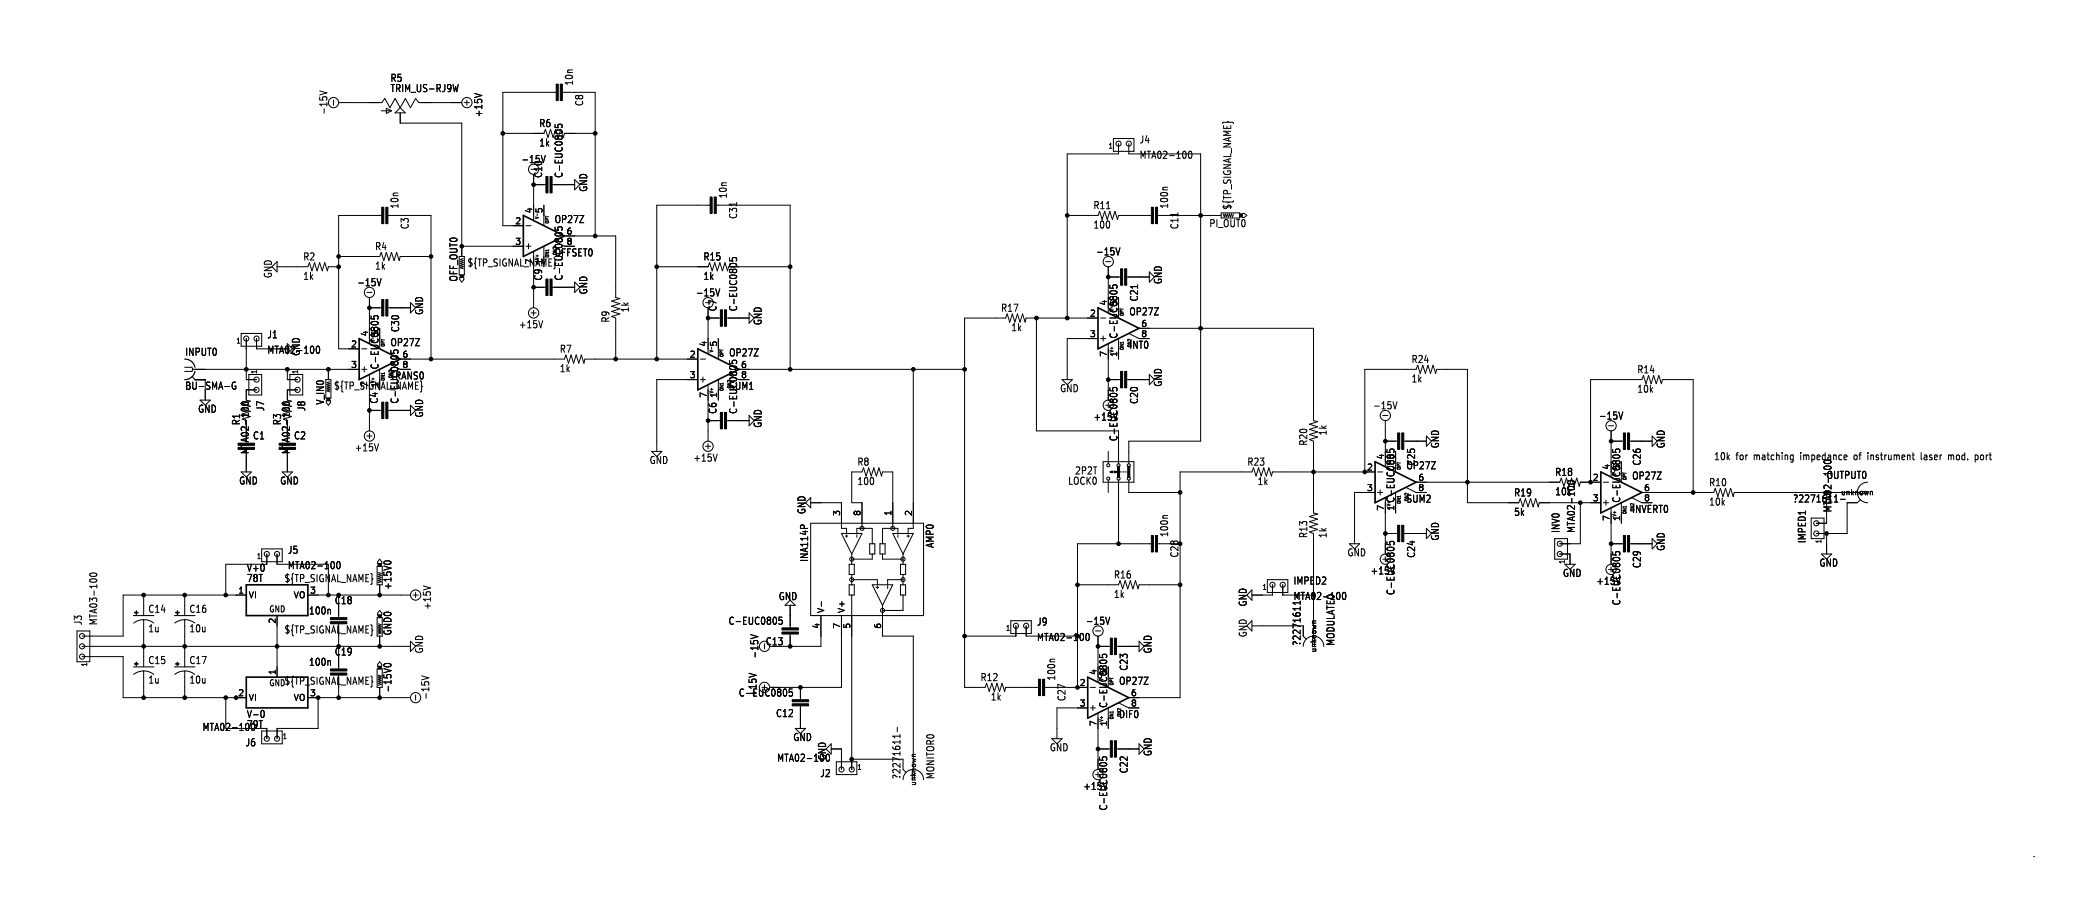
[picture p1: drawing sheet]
<svg xmlns="http://www.w3.org/2000/svg" width="513mm" height="222mm" viewBox="0 0 513 222" stroke-linecap="round" stroke-linejoin="round" font-family="sans-serif">
<g fill="none" stroke="#000" stroke-width=".25">
<path d="M79.1 22.5l1.8 .5-1.8 .5M82.5 24.8v1.2M83.8 25.4h10.7l.7-1 1.3 2.3 1.3-2.3 1.3 2.3M94.4 27.4h2.5M95.6 26.8l1.3 .6-1.3 .7zM97.8 27.9l1.3-1.2 1.2 1.2zM99.1 27.9v2.6h15.2v30.5h15.2M113.4 20.9l-.3 1.8M114.3 25.4h-10.7l-.7-1-1.3 2.3-1.3-2.3-1.2 2.3M114.9 25.4h1.3M115.6 24.8v1.2M117.5 23.1l1.8 .5"/>
<path d="M124.5 33h10.1l.4-1 .6 2 .7-2 .6 2 .6-2 .7 2 .6-2 .6 2M134 38.5l.5 1.8 .5-1.8M137.4 30.8v.7l.8 .1-.1-.2v-.5l.9-.1 .2 .2-.2 .6M137.7 22.9h-13.2v33h5M139.2 22.9h8.1v35.5M139.7 33h7.6M275.6 34.3h5.1v3.2h-5.1zM276.9 35.6v2.5h-12.7v40.6M279.4 35.6v2.5h17.8v71.1h-17.8v5.1M294.4 37.5l.1-.1a1.01 1.01 0 0 1 0 1.8 1.32 1.32 0 0 1-.1-1.7zM94.5 53.3h-10.7v33.1h5.1M96 53.3h10.7v35.6"/>
<path d="M130.2 55.9h1.2M131.4 41.9h1.3M132.1 45.7h3M132.1 43.2v11.3M134.6 50.8v5M136.7 45.7h5.5M137.4 56.2v.7l.8 .1-.1-.2v-.5M139.1 56.3l.1 .5-.2 .2M139.7 58.4h12.7v15.3l1 .2-2 .6 2 .7-2 .6 2 .7-2 .6 2 .6-2 .7 1 .3v10.2M142.2 44.4l1.3 1.3-1.3 1.3zM175.8 50.8h-13.2v38.1M177.3 50.8h18.3v40.6"/>
<path d="M264.2 53.3h7.6l.4-1 .6 2.1 .6-2.1 .7 2.1 .6-2.1 .6 2.1 .7-2.1 .6 2.1 .3-1.1h8.1M286.5 53.3h15.8M302.3 52.7h4.5v1.3h-4.5zM302.8 53l.2 .7 .3-.7 .2 .7 .3-.7 .2 .7 .3-.7 .2 .7 .3-.7 .3 .7 .2-.7M307.5 53.8v-1h.5l.6 .5-.6 .5M68.6 64.8v2.5l-1.3-1.3zM68.6 66h7.6l.4-1 .6 2.1 .7-2.1 .6 2.1 .6-2.1 .7 2.1 .6-2.1 .6 2.1 .3-1.1h2.5M83.8 63.5h10.2l.4-1 .6 2 .6-2 .7 2 .6-2 .6 2 .7-2 .6 2 .3-1h7.6M90.8 72.4h1.3M91.4 73.7v7.6M91.4 76.2h3.1M91.8 78.2v.7l.9 .1-.2-.2 .1-.5 .8-.1 .2 .2-.2 .6"/>
<path d="M93.3 69l.5 1.7 .5-1.7M96 76.2h5.6M101.6 74.9l1.3 1.3-1.3 1.3zM113.7 63.5h1.2v4.6h-1.2zM113.8 68.7h1v.5l-.5 .6M114.7 64l-.8 .3 .8 .2-.8 .3 .8 .2-.8 .3 .8 .2-.8 .3 .8 .2-.8 .3 .8 .2M130.2 61h1.2M130.8 60.3v1.3M131.4 77.5h1.3M132.1 62.3v1.2M132.1 66v10.2M132.1 76.8v1.3"/>
<path d="M132.1 71.1h3M134.3 79.4l-.5 1.8M134.6 61v2.5M136.7 71.1h5.5M139.7 61h2.5M142.2 69.8l1.3 1.3-1.3 1.3zM162.6 66h12.7l.3-1 .7 2.1 .6-2.1 .6 2.1 .7-2.1 .6 2.1 .7-2.1 .6 2.1M174.6 74.9h1.3M175.3 78.7h3M175.3 76.2v11.3M177.2 71.5l.5 1.8 .5-1.8M179.8 78.7h5.6"/>
<path d="M180.6 63.8v.8h.8l-.2-.2 .1-.5 .9-.1 .1 .3-.1 .5M182.9 66h12.7M185.4 77.5l1.3 1.2-1.3 1.3zM256.5 78.7v28h20.4v7.6M271.8 78.7h-17.8l-.3 1.1-.6-2.1-.6 2.1-.7-2.1-.6 2.1-.6-2.1-.7 2.1-.6-2.1-.4 1h-10.1v91.5h5l.4-1 .7 2 .6-2 .6 2 .7-2 .6 2 .6-2 .7 2 .2-1h8.1M272.4 78.7h1.3M273.7 64.8h1.3M274.3 68.6h3.1M274.3 66v7.7M274.7 70.6v.7l.9 .1-.2-.2 .1-.5 .8-.1 .2 .2-.2 .6M276.2 61.4l.5 1.7 .5-1.7M278.9 68.6h5.6"/>
<path d="M284.5 67.3l1.2 1.3-1.2 1.2zM45.7 90.9h1.8l.3 .5M47.5 93.2l.8 .8M47.8 91.4h41.1M47.8 91.4l-.3 .5h-1.8M49.5 99.1h2.6l-1.3 1.2zM50.8 96.5v2.6M58.3 94.7a.87 .87 0 0 0-.9 .7 .87 .87 0 0 0 .5 1l.5-.2v-.6h-.3M59.7 82.5h5.1v3.2h-5.1zM59.8 99.7a1.14 1.14 0 0 1 1.7 .3 1.09 1.09 0 0 1-1.8-.2zM61 83.8v10.2h2.5M61.6 92.7h3.2v5.1h-3.2z"/>
<path d="M63.5 96.5h-2.5v2.6l1 .2-2.1 .6 2.1 .7-2.1 .6M63.5 83.8v2.6h5.1M69.9 99.7a1.14 1.14 0 0 1 1.7 .3 1.09 1.09 0 0 1-1.7-.2zM71.1 91.4v2.6h2.6M71.8 92.7h3.1v5.1h-3.1zM72.4 86.4l-1.3-1.3v2.5M73.7 96.5h-2.6v2.6l1 .2-2 .6 2 .7-2 .6M78.5 85.8l.1-.1a1.01 1.01 0 0 1 0 1.8 1.32 1.32 0 0 1-.1-1.7zM80.6 94h1.3v4.6h-1.3zM80.8 99.2h1v.5l-.5 .6M81.3 91.4v2.6M81.7 94.5l-.8 .2 .8 .3-.8 .2 .8 .3-.8 .3 .8 .2-.8 .3 .8 .2-.8 .3 .8 .2"/>
<path d="M89.5 91.4h1.3M89.5 86.4h1.3M90.2 90.8v1.3M91.4 92.8v1.2M91.4 96.5v10.2M94 91.5v2.5M96.7 86.7v.7l.9 .1-.2-.2 .1-.5M98.4 86.8l.1 .5-.1 .2M99.1 91.4h2.5M99.1 88.9h40.6l.4-1 .6 2 .7-2 .6 2 .6-2 .7 2 .6-2 .6 2 .3-1h27.9M172.7 94h-10.1v17.8M173.4 94h1.2"/>
<path d="M173.4 88.9h1.2M174 93.3v1.3M175.3 95.3v13.9M177.8 83.8v5M177.8 94.1v5M180.6 89.2v.8h.8l-.2-.2 .1-.5M182.3 89.3v.5l-.1 .2M182.9 94h2.5M182.9 91.4h55.9M226.1 91.4v39.4h-1.3v1.3M262.9 94h2.5l-1.2 1.2zM271.8 83.8h-7.6v10.2"/>
<path d="M272.4 83.8h1.3M273 83.2v1.3M274.3 85.2v13.9M274.3 94h3.1M274.7 96v.7l.9 .1-.2-.2 .1-.5 .8-.1 .2 .2-.2 .6M276.9 83.9v5M278.9 94h5.6M279.5 82.6l2.4 1.2h2.6M281.9 81.3h43.2v22.8l1 .3-2 .6 2 .7-2 .6 2 .6-2 .7 2 .6-2 .6 1 .4v17.8l1 .3-2 .6 2 .6-2 .7 2 .6-2 .6 2 .7-2 .6 1 .4v22.8M284.5 92.7l1.2 1.3-1.2 1.2zM344.8 99.5l.5 1.7 .5-1.7M59.7 116.8h2.5l-1.2 1.3z"/>
<path d="M61 111.8v5M69.8 116.8h2.6l-1.3 1.3zM71.1 111.8v5M90.8 107.9h1.3M91.4 107.3v1.3M91.4 101.6h3.1M93.7 109.9l-.5 1.7M96 101.6h5.6M101.6 100.3l1.3 1.3-1.3 1.3zM161.3 111.8h2.5l-1.2 1.2zM174.6 110.5h1.3M175.3 104.1h3"/>
<path d="M175.3 109.9v1.2M177.5 112.4l-.5 1.8M179.8 104.1h5.6M185.4 102.9l1.3 1.2-1.3 1.3zM273 114.3h7.7v5.1h-7.7zM273.7 100.3h1.3M274.3 111.8v2.5M274.3 114.4v.4M274.3 118.9v.4M274.3 119.4v2.5M274.8 116.8h1.7M276.9 114.4v.4"/>
<path d="M276.9 118.9v.4M276.9 119.4v15.2M277.2 116.8h.2M277.6 116.8h.1M278 116.8h.3M278.5 116.8h.1M278.9 116.8h.1M279.4 114.4v.4M279.4 118.9v.4M279.4 119.4v2.5h12.7M337.8 116.8v-25.4h12.7l.4-1 .6 2.1 .7-2.1 .6 2.1 .6-2.1 .7 2.1 .6-2.1 .6 2.1 .3-1.1h7.6v33.1h12.7l.4-1.1 .6 2.1 .7-2.1 .6 2.1 .6-2.1 .7 2.1 .6-2.1 .6 2.1 .3-1h15.2M340.4 116.8h-25.4l-.3 1.1-.6-2.1-.7 2.1-.6-2.1-.6 2.1-.7-2.1-.6 2.1-.6-2.1-.4 1h-17.8v55.9h-12.7"/>
<path d="M341 116.8h1.3M342.3 102.9h1.2M342.9 109.2h3M342.9 104.1v10.2M343.3 111.2v.8h.8l-.1-.2 .1-.5 .8-.1 .2 .3-.2 .5M345.4 111.8v2.5M347.5 109.2h5.6M350.5 119.4h35.6l.4-1 .6 2 .6-2 .7 2 .6-2 .6 2 .7-2 .6 2 .3-1h5M353.1 107.9l1.2 1.3-1.2 1.3zM388 119.2a1.14 1.14 0 0 1 1.7 .3 1.09 1.09 0 0 1-1.7-.1zM393.7 119.4v-25.4h12.7l.4-1 .6 2 .7-2 .6 2 .6-2 .7 2 .6-2 .6 2 .3-1h7.6v27.9M396.9 119.4h1.2"/>
<path d="M398.1 105.4h1.3M398.8 109.2h3M398.8 106.7v7.6M399.2 111.2v.8h.8l-.2-.2 .1-.5 .9-.1 .1 .3-.1 .5M400.7 102l.5 1.8 .5-1.8M403.4 109.2h5.5M408.9 107.9l1.3 1.3-1.3 1.3zM443.3 113.7h.6M443.3 112.7h.6M443.9 112.6v1.5l-.3 .3-.4-.1M456.7 112.6l.4 .1 .1 .4-.8 .1M457.1 113.7l-.4 .1"/>
<path d="M462.3 119.4a2.54 2.54 0 0 0-2.6 2.5 2.54 2.54 0 0 0 2.6 2.6M473.3 112.6h.6M473.5 112v1.6l.4 .2M488.9 112.6v1.8M488.9 113.7l.2 .1M489.1 112.6l-.2 .1M64.8 135.9h5v3.2h-5zM66 137.2v2.5h-10.1v7.6M68.6 137.2v2.5h12.7v7.6M83.6 139.1l.1-.1a1.01 1.01 0 0 1 0 1.8 1.32 1.32 0 0 1-.1-1.7zM94 138.4l.5 .7v.5h-1v-.5zM95 139.2a1.23 1.23 0 0 1 1.8 0"/>
<path d="M198.3 130h.6M200.7 124.5h7.6v6.3h1.2v1.3M200.7 129.5h27.9v22.9h-27.9zM200.7 123.2v2.5l-1.3-1.2zM208.3 132.1h5.1l-2.6 5.1zM209.2 132.7h.7M209.5 132.4v.6M210.2 139.7h1.3v2.5h-1.3zM210.8 137.2v2.5M212.1 132.1v-1.3h3.8v3.8M212.1 132.4v.6M213.4 130.8v-6.3h-2.6v-7.7h2.6l.3-1 .7 2.1 .6-2.1 .6 2.1 .7-2.1 .6 2.1 .7-2.1 .6 2.1 .2-1.1h2.6v14"/>
<path d="M215.3 134.6h1.2v2.6h-1.2zM215.9 137.2v1.2h-5.1M217.8 134.6h1.3v2.6h-1.3zM218.4 137.2v1.2h5.1M221 132.1h5.1l-2.6 5.1zM222.2 132.1v-1.3h-3.8v3.8M222.2 132.4v.6M222.9 139.7h1.3v2.5h-1.3zM223.5 137.2v2.5M224.5 132.7h.6M224.8 132.4v.6M285 134.6h-18.3v35.6"/>
<path d="M286.5 134.6h3.1M334 134.6h2.5l-1.2 1.3zM340.4 121.9h-5.1v12.7M341 121.9h1.3M341.6 121.3v1.3M342.3 138.4h1.2M342.9 132.1h3M342.9 124.5v12.7M343.3 134.1v.7l.8 .1-.1-.2 .1-.5 .8-.1 .2 .2-.2 .6M345.4 124.5v2.5M347.5 132.1h5.6M348.1 120.7l2.4 1.2h2.6"/>
<path d="M353.1 130.8l1.2 1.3-1.2 1.2zM384.8 133.3h3.2v5.1h-3.2zM386.1 137.2h2.5v2.5M387.3 139.7h2.6l-1.3 1.3zM391.2 124.5v10.1h-5.1M396.9 124.5h1.2M397.5 123.8v1.3M398.8 134.6h3M398.8 125.8v13.9M399.2 136.6v.8h.8l-.2-.2 .1-.5 .9-.1 .1 .3-.1 .5M401.3 124.5v5M403.4 134.6h5.5"/>
<path d="M403.9 123.2l2.5 1.3h2.5M406.4 121.9h17.8l.4-1 .6 2 .6-2 .7 2 .6-2 .6 2 .7-2 .6 2 .3-1h27.9M408.9 133.3l1.3 1.3-1.3 1.3zM448.3 128.3h3.2v5h-3.2zM450.8 137.2h2.6l-1.3 1.2zM452.1 121.9v7.6h-2.5M452.1 132.1v5.1M454 124.3h.9M455.6 123.6h1.1M460.5 123.7l-.8 .8h-2.5v7.6h-7.6M463.1 121.7l.4 .1v.7M19 156.2h3.2v7.6h-3.2z"/>
<path d="M22.3 142.1a1.14 1.14 0 0 1 1.7 .3 1.09 1.09 0 0 1-1.8-.2zM33 152.4h5.1M35.6 153.4a4.1 4.1 0 0 1 2.4 .9M35.6 153.4a4.1 4.1 0 0 0-2.5 .9M35.6 147.3v5.1M35.6 153.4v11.7M43.2 152.4h5.1M45.7 153.4a4.1 4.1 0 0 1 2.5 .9M45.7 153.4a4.1 4.1 0 0 0-2.4 .9M45.7 147.3v5.1M45.7 153.4v11.7M61 147.3h-30.5v10.2h-10.2"/>
<path d="M68.6 152.4v15.2M76.2 147.3h25.4M83.8 149.9v3M83.8 157.5v2.5M93.3 140.2h1.3v4.6h-1.3zM93.3 152.9h1.3v4.6h-1.3zM93.6 154.4l.8 .3-.8 .2 .8 .3-.8 .2 .8 .3-.8 .3 .8 .2-.8 .3 .8 .2-.8 .3M93.6 141.7l.8 .3-.8 .2 .8 .3-.8 .2 .8 .3-.8 .3 .8 .2-.8 .3 .8 .2-.8 .3M94 144.8v2.5M94 157.5v2.5M94.5 151.8l-.5-.7-.5 .7v.5h1M101.6 158.7l1.3 1.3-1.3 1.3z"/>
<path d="M102.2 147.3h1.3M102.9 146.7v1.3M104.8 145.1l1.8 .5M185.8 157.1l1.8 .5-1.8 .5M193.6 152.8h-.8v.8l.2-.1 .5 .1 .1 .8-.3 .2-.5-.2M195.6 149.9v5.5M195.6 157v3M195.6 148.6l1.2 1.3h-2.5zM203.2 152.4v7.6h-10.2M203.3 149v1.1M208.3 152.4v17.8h-15.3M210.2 144.8h1.3v2.5h-1.3z"/>
<path d="M210.8 143.5h6.4v1.3M210.8 142.2v2.6M210.8 147.3v43.2M215.9 144.8h5.1l-2.6 5.1zM216.9 145.4h.6M217.2 145.1v.6M218.4 149.9v7.6h7.7v30.5M219.7 145.1v.6M222.9 144.8h1.3v2.5h-1.3zM223.5 143.5h-3.8v1.3M223.5 142.2v2.6M223.5 147.3v3.8h-5.1"/>
<path d="M250.2 153.7h5.1v3.1h-5.1zM251.5 154.9v2.6h-12.7M254 154.9v2.6h12.7M266.7 144.8h10.2l.3-1 .7 2 .6-2 .6 2 .7-2 .6 2 .7-2 .6 2 .2-1h10.2M269 156.9l.1-.1a1.01 1.01 0 0 1 0 1.8 1.32 1.32 0 0 1-.1-1.7zM271.1 156.2h1.3M271.8 157.5v7.6M273.7 152.8l.5 1.8 .5-1.8M281.9 158.7l1.3 1.3-1.3 1.3zM309.9 146v2.6l-1.3-1.3zM309.9 153.7v2.5l-1.3-1.3zM309.9 154.9h12.7"/>
<path d="M313.7 143.5h5.1v3.2h-5.1zM315 144.8v2.5h-5.1M317.5 144.8v2.5h7.6M321.8 148.8v.9M322.6 157.5l.7 .7M325.7 153.7h-.7l-.1 .4M332.5 146.7h.1a1.01 1.01 0 0 1 0 1.7 1.32 1.32 0 0 1-.1-1.7zM398.1 141h1.3M20.3 162.6h10.2v10.1h30.5M20.3 160h81.3M33 165.1h5.1M35.6 166.1a4.1 4.1 0 0 1 2.4 .9"/>
<path d="M35.6 166.1a4.1 4.1 0 0 0-2.5 .9M35.6 166.1v6.6M43.2 165.1h5.1M45.7 166.1a4.1 4.1 0 0 1 2.5 .9M45.7 166.1a4.1 4.1 0 0 0-2.4 .9M45.7 166.1v6.6M55.9 172.7v7.6h10.1v2.6M65.1 175.9a1.23 1.23 0 0 1 0 1.7M76.2 172.7h25.4M78.7 172.7v7.6h-10.1v2.6M83.8 162.6v3M83.8 170.2v2.5"/>
<path d="M93.3 165.6h1.3v4.6h-1.3zM93.6 167.1l.8 .3-.8 .2 .8 .3-.8 .2 .8 .3-.8 .3 .8 .2-.8 .3 .8 .2-.8 .3M94 163.8l.5 .7v.5h-1v-.5zM94 170.2v2.5M95.1 164.5a1.14 1.14 0 0 1 1.7 .3 1.09 1.09 0 0 1-1.8-.2zM102.9 172.1v1.3M104.4 167.3l1.7 .5-1.7 .5M185.4 166.7l1.8 .5M189.2 169.5v1.3M196.1 170.6h-.7l-.1 .8 .2-.2 .5 .1 .1 .9-.2 .1-.6-.1M198.1 170.2v3M198.1 174.8v5.5"/>
<path d="M258.6 170.2h10.6M269.2 175.3h-7.6v7.6M269.9 170.2h1.2M269.9 175.3h1.2M270.5 174.6v1.3M271.8 160h3M271.8 176.6v13.9M272.2 162v.8h.8l-.2-.2 .1-.5 .9-.1 .1 .3-.1 .5M274.3 175.3v5M276.4 160h5.5M276.9 174l2.5 1.3h2.5M322.6 160a2.54 2.54 0 0 1 2.5-2.5 2.54 2.54 0 0 1 2.6 2.5"/>
<path d="M64.8 181h5v3.1h-5zM196.8 180.3h2.6l-1.3 1.3zM205.7 184.1v2.6l-1.2-1.3zM205.7 185.4h2.6v5.1M207 188.6h5.1v3.2h-5.1zM210.8 188h12.7M222.1 180v1.2M222.8 181.8v.9M223.5 193a2.54 2.54 0 0 1 2.6-2.5 2.54 2.54 0 0 1 2.5 2.5M223.5 190.5l.8 .8M226.6 186.8h-.6l-.2 .3M260.3 182.9h2.6l-1.3 1.2z"/>
<path d="M271.1 191.8h1.3M271.8 185.4h3M272.2 187.4v.8h.8l-.2-.2 .1-.5 .9-.1 .1 .3-.1 .5M276.4 185.4h5.5M281.9 184.1l1.3 1.3-1.3 1.3zM503.4 212.1h.1"/>
<circle cx="82.5" cy="25.4" r="1.27"/>
<circle cx="115.6" cy="25.4" r="1.27"/>
<circle cx="276.9" cy="35.6" r=".63"/>
<circle cx="279.4" cy="35.6" r=".63"/>
<circle cx="132.1" cy="41.9" r="1.27"/>
<circle cx="91.4" cy="72.4" r="1.27"/>
<circle cx="132.1" cy="77.5" r="1.27"/>
<circle cx="175.3" cy="74.9" r="1.27"/>
<circle cx="274.3" cy="64.8" r="1.27"/>
<circle cx="61" cy="83.8" r=".63"/>
<circle cx="63.5" cy="94" r=".63"/>
<circle cx="63.5" cy="83.8" r=".63"/>
<circle cx="63.5" cy="96.5" r=".63"/>
<circle cx="73.7" cy="94" r=".63"/>
<circle cx="73.7" cy="96.5" r=".63"/>
<circle cx="91.4" cy="107.9" r="1.27"/>
<circle cx="175.3" cy="110.5" r="1.27"/>
<circle cx="274.3" cy="100.3" r="1.27"/>
<circle cx="274.3" cy="118.5" r=".38"/>
<circle cx="274.3" cy="115.2" r=".38"/>
<circle cx="276.9" cy="118.5" r=".38"/>
<circle cx="276.9" cy="115.2" r=".38"/>
<circle cx="279.4" cy="118.5" r=".38"/>
<circle cx="279.4" cy="115.2" r=".38"/>
<circle cx="342.9" cy="102.9" r="1.27"/>
<circle cx="398.8" cy="105.4" r="1.27"/>
<circle cx="66" cy="137.2" r=".63"/>
<circle cx="68.6" cy="137.2" r=".63"/>
<circle cx="210.8" cy="138.4" r=".51"/>
<circle cx="213.4" cy="130.8" r=".51"/>
<circle cx="221" cy="130.8" r=".51"/>
<circle cx="223.5" cy="138.4" r=".51"/>
<circle cx="342.9" cy="138.4" r="1.27"/>
<circle cx="386.1" cy="134.6" r=".63"/>
<circle cx="386.1" cy="137.2" r=".63"/>
<circle cx="449.6" cy="129.5" r=".63"/>
<circle cx="449.6" cy="132.1" r=".63"/>
<circle cx="20.3" cy="157.5" r=".63"/>
<circle cx="102.9" cy="147.3" r="1.27"/>
<circle cx="210.8" cy="143.5" r=".51"/>
<circle cx="218.4" cy="151.1" r=".51"/>
<circle cx="223.5" cy="143.5" r=".51"/>
<circle cx="251.5" cy="154.9" r=".63"/>
<circle cx="254" cy="154.9" r=".63"/>
<circle cx="271.8" cy="156.2" r="1.27"/>
<circle cx="315" cy="144.8" r=".63"/>
<circle cx="317.5" cy="144.8" r=".63"/>
<circle cx="398.8" cy="141" r="1.27"/>
<circle cx="20.3" cy="162.6" r=".63"/>
<circle cx="20.3" cy="160" r=".63"/>
<circle cx="102.9" cy="172.7" r="1.27"/>
<circle cx="189.2" cy="160" r="1.27"/>
<circle cx="189.2" cy="170.2" r="1.27"/>
<circle cx="66" cy="182.9" r=".63"/>
<circle cx="68.6" cy="182.9" r=".63"/>
<circle cx="208.3" cy="190.5" r=".63"/>
<circle cx="210.8" cy="190.5" r=".63"/>
<circle cx="271.8" cy="191.8" r="1.27"/>
</g>
<g fill="#000" stroke="#000" stroke-width=".25">
<path d="M137.7 20.8h.5v4.1h-.5zM138.7 20.8h.5v4.1h-.5zM94.5 51.3h.5v4.1h-.5zM95.5 51.3h.5v4.1h-.5zM135.1 43.7h.5v4.1h-.5zM136.1 43.7h.6v4.1h-.6zM175.8 48.8h.5v4h-.5zM176.8 48.8h.5v4h-.5zM285 51.3h.5v4.1h-.5zM286 51.3h.5v4.1h-.5zM306.8 53h.7v.7h-.7zM94.5 74.2h.5v4h-.5z"/>
<path d="M95.5 74.2h.5v4h-.5zM113.9 68.1h.8v.6h-.8zM135.1 69.1h.5v4.1h-.5zM136.1 69.1h.6v4.1h-.6zM277.4 66.5h.5v4.1h-.5zM278.4 66.5h.5v4.1h-.5zM80.9 98.6h.8v.6h-.8zM178.3 76.7h.5v4.1h-.5zM179.3 76.7h.5v4.1h-.5zM277.4 91.9h.5v4.1h-.5zM278.4 91.9h.5v4.1h-.5zM58.9 109.7h4.1v.5h-4.1z"/>
<path d="M58.9 110.7h4.1v.6h-4.1zM69.1 109.7h4.1v.5h-4.1zM69.1 110.7h4.1v.6h-4.1zM94.5 99.6h.5v4h-.5zM95.5 99.6h.5v4h-.5zM178.3 102.1h.5v4.1h-.5zM179.3 102.1h.5v4.1h-.5zM274.7 116.8l.6-.2v.5zM275.8 116.6l.7 .2-.7 .3zM276.6 115.4h.5v2.8h-.5zM279.1 115.4h.6v2.8h-.6zM345.9 107.2h.6v4.1h-.6z"/>
<path d="M347 107.2h.5v4.1h-.5zM401.8 107.2h.5v4.1h-.5zM402.8 107.2h.6v4.1h-.6zM93.6 139.6h.8v.6h-.8zM285 132.6h.5v4.1h-.5zM286 132.6h.5v4.1h-.5zM345.9 130h.6v4.1h-.6zM347 130h.5v4.1h-.5zM401.8 132.6h.5v4.1h-.5zM402.8 132.6h.6v4.1h-.6zM33.3 151.6h.9v.1h-.9zM33.7 151.2h.1v.9h-.1z"/>
<path d="M43.5 151.6h.9v.1h-.9zM43.8 151.2h.2v.9h-.2zM81.8 153.9h4.1v.5h-4.1zM81.8 152.9h4.1v.5h-4.1zM93.6 152.3h.8v.6h-.8zM193.5 156.5h4.1v.5h-4.1zM193.5 155.4h4.1v.6h-4.1zM274.8 158h.5v4.1h-.5zM275.8 158h.6v4.1h-.6zM33.3 164.3h.9v.1h-.9zM33.7 163.9h.1v.9h-.1zM43.5 164.3h.9v.1h-.9z"/>
<path d="M43.8 163.9h.2v.9h-.2zM81.8 166.6h4.1v.5h-4.1zM81.8 165.6h4.1v.5h-4.1zM93.6 165h.8v.6h-.8zM196.1 174.2h4.1v.6h-4.1zM196.1 173.2h4.1v.5h-4.1zM257 168.1h.6v4.1h-.6zM258.1 168.1h.5v4.1h-.5zM274.8 183.4h.5v4.1h-.5zM275.8 183.4h.6v4.1h-.6z"/>
<circle cx="124.5" cy="33" r=".46"/>
<circle cx="147.3" cy="33" r=".46"/>
<circle cx="132.1" cy="45.7" r=".46"/>
<circle cx="147.3" cy="58.4" r=".46"/>
<circle cx="264.2" cy="53.3" r=".46"/>
<circle cx="297.2" cy="53.3" r=".46"/>
<circle cx="83.8" cy="63.5" r=".46"/>
<circle cx="83.8" cy="66" r=".46"/>
<circle cx="91.4" cy="76.2" r=".46"/>
<circle cx="106.7" cy="63.5" r=".46"/>
<circle cx="114.3" cy="61" r=".46"/>
<circle cx="132.1" cy="71.1" r=".46"/>
<circle cx="162.6" cy="66" r=".46"/>
<circle cx="175.3" cy="78.7" r=".46"/>
<circle cx="195.6" cy="66" r=".46"/>
<circle cx="256.5" cy="78.7" r=".46"/>
<circle cx="264.2" cy="78.7" r=".46"/>
<circle cx="274.3" cy="68.6" r=".46"/>
<circle cx="61" cy="91.4" r=".46"/>
<circle cx="71.1" cy="91.4" r=".46"/>
<circle cx="81.3" cy="91.4" r=".46"/>
<circle cx="106.7" cy="88.9" r=".46"/>
<circle cx="152.4" cy="88.9" r=".46"/>
<circle cx="162.6" cy="88.9" r=".46"/>
<circle cx="195.6" cy="91.4" r=".46"/>
<circle cx="226.1" cy="91.4" r=".46"/>
<circle cx="238.8" cy="91.4" r=".46"/>
<circle cx="274.3" cy="94" r=".46"/>
<circle cx="297.2" cy="81.3" r=".46"/>
<circle cx="91.4" cy="101.6" r=".46"/>
<circle cx="175.3" cy="104.1" r=".46"/>
<circle cx="325.1" cy="116.8" r=".46"/>
<circle cx="337.8" cy="116.8" r=".46"/>
<circle cx="342.9" cy="109.2" r=".46"/>
<circle cx="363.2" cy="119.4" r=".46"/>
<circle cx="393.7" cy="119.4" r=".46"/>
<circle cx="398.8" cy="109.2" r=".46"/>
<circle cx="276.9" cy="134.6" r=".46"/>
<circle cx="292.1" cy="121.9" r=".46"/>
<circle cx="342.9" cy="132.1" r=".46"/>
<circle cx="391.2" cy="124.5" r=".46"/>
<circle cx="398.8" cy="134.6" r=".46"/>
<circle cx="419.1" cy="121.9" r=".46"/>
<circle cx="452.1" cy="132.1" r=".46"/>
<circle cx="35.6" cy="147.3" r=".46"/>
<circle cx="45.7" cy="147.3" r=".46"/>
<circle cx="55.9" cy="147.3" r=".46"/>
<circle cx="81.3" cy="147.3" r=".46"/>
<circle cx="83.8" cy="147.3" r=".46"/>
<circle cx="94" cy="147.3" r=".46"/>
<circle cx="238.8" cy="157.5" r=".46"/>
<circle cx="266.7" cy="144.8" r=".46"/>
<circle cx="292.1" cy="144.8" r=".46"/>
<circle cx="35.6" cy="160" r=".46"/>
<circle cx="35.6" cy="172.7" r=".46"/>
<circle cx="45.7" cy="160" r=".46"/>
<circle cx="45.7" cy="172.7" r=".46"/>
<circle cx="55.9" cy="172.7" r=".46"/>
<circle cx="58.4" cy="172.7" r=".46"/>
<circle cx="68.6" cy="160" r=".46"/>
<circle cx="78.7" cy="172.7" r=".46"/>
<circle cx="83.8" cy="172.7" r=".46"/>
<circle cx="83.8" cy="160" r=".46"/>
<circle cx="94" cy="160" r=".46"/>
<circle cx="94" cy="172.7" r=".46"/>
<circle cx="195.6" cy="160" r=".46"/>
<circle cx="198.1" cy="170.2" r=".46"/>
<circle cx="266.7" cy="170.2" r=".46"/>
<circle cx="271.8" cy="160" r=".46"/>
<circle cx="210.8" cy="188" r=".46"/>
<circle cx="271.8" cy="185.4" r=".46"/>
</g>
<path d="M129.5 53.3l10.2 5.1-10.2 5.1zM271.8 76.2l10.1 5.1-10.1 5.1zM88.9 83.8l10.2 5.1-10.2 5.1zM172.7 86.4l10.2 5-10.2 5.1zM340.4 114.3l10.1 5.1-10.1 5.1zM396.2 116.8l10.2 5.1-10.2 5.1zM61 144.8h15.2v7.6h-15.2zM61 167.6h15.2v7.7h-15.2zM269.2 167.6l10.2 5.1-10.2 5.1z" fill="none" stroke="#000" stroke-width=".41"/>
<path d="M45.7 88.9a2.54 2.54 0 0 1 2.6 2M48.3 91.9a2.54 2.54 0 0 1-2.6 2.1" fill="none" stroke="#000" stroke-width=".3"/>
<g font-size="2.5">
<text x="96.6" y="20.5">R5</text>
<text x="96.6" y="23">TRIM_US-RJ9W</text>
<text x="142" y="21.3" transform="rotate(-90 142 21.3)">10n</text>
<text x="81.2" y="28.5" transform="rotate(-90 81.2 28.5)">-15V</text>
<text x="119.6" y="29.1" transform="rotate(-90 119.6 29.1)">+15V</text>
<text x="144.5" y="26.4" transform="rotate(-90 144.5 26.4)">C8</text>
<text x="133.4" y="31.7">R6</text>
<text x="282" y="35.7">J4</text>
<text x="129" y="40.6">-15V</text>
<text x="133.4" y="36.5">1k</text>
<text x="282" y="39.5">MTA02-100</text>
<text x="134.4" y="44.1" transform="rotate(-90 134.4 44.1)">C10</text>
<text x="139.5" y="44.1" transform="rotate(-90 139.5 44.1)">C-EUC0805</text>
<text x="145.6" y="47.6" transform="rotate(-90 145.6 47.6)">GND</text>
<text x="98.8" y="51.8" transform="rotate(-90 98.8 51.8)">10n</text>
<text x="180.1" y="49.2" transform="rotate(-90 180.1 49.2)">10n</text>
<text x="270.6" y="52">R11</text>
<text x="289.3" y="51.8" transform="rotate(-90 289.3 51.8)">100n</text>
<text x="304.9" y="52" transform="rotate(-90 304.9 52)">${TP_SIGNAL_NAME}</text>
<text x="101.4" y="56.8" transform="rotate(-90 101.4 56.8)">C3</text>
<text x="137.2" y="55.4">OP27Z</text>
<text x="182.6" y="54.3" transform="rotate(-90 182.6 54.3)">C31</text>
<text x="270.6" y="56.8">100</text>
<text x="291.9" y="56.8" transform="rotate(-90 291.9 56.8)">C11</text>
<text x="299.3" y="56.4">PI_OUT0</text>
<text x="75" y="64.7">R2</text>
<text x="92.8" y="62.1">R4</text>
<text x="137.2" y="63.7">OFFSET0</text>
<text x="174" y="64.7">R15</text>
<text x="271.2" y="63.4">-15V</text>
<text x="67.5" y="69" transform="rotate(-90 67.5 69)">GND</text>
<text x="75" y="69.5">1k</text>
<text x="88.4" y="71.1">-15V</text>
<text x="92.8" y="66.9">1k</text>
<text x="113.4" y="69.8" transform="rotate(-90 113.4 69.8)">OFF_OUT0</text>
<text x="115.6" y="66.2">${TP_SIGNAL_NAME}</text>
<text x="134.4" y="69.5" transform="rotate(-90 134.4 69.5)">C9</text>
<text x="139.5" y="69.5" transform="rotate(-90 139.5 69.5)">C-EUC0805</text>
<text x="174" y="69.5">1k</text>
<text x="287.8" y="70.4" transform="rotate(-90 287.8 70.4)">GND</text>
<text x="145.6" y="73" transform="rotate(-90 145.6 73)">GND</text>
<text x="155.8" y="77.4" transform="rotate(-90 155.8 77.4)">1k</text>
<text x="172.2" y="73.6">-15V</text>
<text x="177.6" y="77.2" transform="rotate(-90 177.6 77.2)">C7</text>
<text x="182.6" y="77.2" transform="rotate(-90 182.6 77.2)">C-EUC0805</text>
<text x="247.7" y="77.4">R17</text>
<text x="281.9" y="74.7" transform="rotate(-90 281.9 74.7)">C21</text>
<text x="66.1" y="84">J1</text>
<text x="99" y="82.3" transform="rotate(-90 99 82.3)">C30</text>
<text x="104.9" y="78.1" transform="rotate(-90 104.9 78.1)">GND</text>
<text x="128.4" y="81.5">+15V</text>
<text x="151" y="80" transform="rotate(-90 151 80)">R9</text>
<text x="188.7" y="80.6" transform="rotate(-90 188.7 80.6)">GND</text>
<text x="250.2" y="82.2">1k</text>
<text x="276.8" y="83.9" transform="rotate(-90 276.8 83.9)">C-EUC0805</text>
<text x="279.5" y="78.3">OP27Z</text>
<text x="45.8" y="88.3">INPUT0</text>
<text x="66.1" y="87.8">MTA02-100</text>
<text x="74.4" y="88.2" transform="rotate(-90 74.4 88.2)">GND</text>
<text x="96.6" y="85.9">OP27Z</text>
<text x="138.5" y="87.5">R7</text>
<text x="180.4" y="88.5">OP27Z</text>
<text x="279.5" y="86.5">INT0</text>
<text x="93.9" y="91.5" transform="rotate(-90 93.9 91.5)">C-EUC0805</text>
<text x="96.6" y="94.2">TRANS0</text>
<text x="138.5" y="92.3">1k</text>
<text x="287.8" y="95.8" transform="rotate(-90 287.8 95.8)">GND</text>
<text x="349.3" y="90.1">R24</text>
<text x="349.3" y="94.9">1k</text>
<text x="405.2" y="92.6">R14</text>
<text x="45.8" y="96.7">BU-SMA-G</text>
<text x="65.6" y="101.9" transform="rotate(-90 65.6 101.9)">J7</text>
<text x="75.8" y="101.9" transform="rotate(-90 75.8 101.9)">J8</text>
<text x="80.4" y="100.3" transform="rotate(-90 80.4 100.3)">V_IN0</text>
<text x="82.6" y="96.7">${TP_SIGNAL_NAME}</text>
<text x="93.7" y="100" transform="rotate(-90 93.7 100)">C4</text>
<text x="98.8" y="100" transform="rotate(-90 98.8 100)">C-EUC0805</text>
<text x="180.4" y="96.7">SUM1</text>
<text x="262.3" y="97.3">GND</text>
<text x="281.9" y="100.1" transform="rotate(-90 281.9 100.1)">C20</text>
<text x="339.8" y="101.5">-15V</text>
<text x="405.2" y="97.4">10k</text>
<text x="48.9" y="102.4">GND</text>
<text x="59.6" y="105.4" transform="rotate(-90 59.6 105.4)">R1</text>
<text x="69.8" y="105.4" transform="rotate(-90 69.8 105.4)">R3</text>
<text x="104.9" y="103.5" transform="rotate(-90 104.9 103.5)">GND</text>
<text x="177.6" y="102.6" transform="rotate(-90 177.6 102.6)">C6</text>
<text x="182.6" y="102.6" transform="rotate(-90 182.6 102.6)">C-EUC0805</text>
<text x="188.7" y="106" transform="rotate(-90 188.7 106)">GND</text>
<text x="270.6" y="104.3">+15V</text>
<text x="328.6" y="107.9" transform="rotate(-90 328.6 107.9)">1k</text>
<text x="395.7" y="104.1">-15V</text>
<text x="61.8" y="112.5" transform="rotate(-90 61.8 112.5)">MTA02-100</text>
<text x="62.5" y="109">C1</text>
<text x="71.9" y="112.5" transform="rotate(-90 71.9 112.5)">MTA02-100</text>
<text x="72.7" y="109">C2</text>
<text x="87.7" y="111.9">+15V</text>
<text x="276.8" y="109.3" transform="rotate(-90 276.8 109.3)">C-EUC0805</text>
<text x="323.8" y="110.4" transform="rotate(-90 323.8 110.4)">R20</text>
<text x="356.4" y="111.1" transform="rotate(-90 356.4 111.1)">GND</text>
<text x="412.3" y="111.1" transform="rotate(-90 412.3 111.1)">GND</text>
<text x="160.7" y="115.1">GND</text>
<text x="171.5" y="114.5">+15V</text>
<text x="212.1" y="115.5">R8</text>
<text x="266" y="117.7">2P2T</text>
<text x="308.7" y="115.5">R23</text>
<text x="348" y="116.4">OP27Z</text>
<text x="350.5" y="115.3" transform="rotate(-90 350.5 115.3)">C25</text>
<text x="384.9" y="118">R18</text>
<text x="403.9" y="118.9">OP27Z</text>
<text x="406.3" y="115.3" transform="rotate(-90 406.3 115.3)">C26</text>
<text x="424.2" y="114">10k</text>
<text x="429.6" y="114">for</text>
<text x="434.1" y="114">matching</text>
<text x="445.7" y="114">impedance</text>
<text x="452.1" y="118.8">OUTPUT0</text>
<text x="459.1" y="114">of</text>
<text x="462.7" y="114">instrument</text>
<text x="476" y="114">laser</text>
<text x="482.9" y="114">mod.</text>
<text x="489.7" y="114">port</text>
<text x="59.1" y="120.2">GND</text>
<text x="69.3" y="120.2">GND</text>
<text x="212.1" y="120.3">100</text>
<text x="264.3" y="120.2">LOCK0</text>
<text x="311.2" y="120.3">1k</text>
<text x="345.4" y="124.6" transform="rotate(-90 345.4 124.6)">C-EUC0805</text>
<text x="348" y="124.6">SUM2</text>
<text x="374.7" y="123.1">R19</text>
<text x="384.9" y="122.8">10k</text>
<text x="401.3" y="124.6" transform="rotate(-90 401.3 124.6)">C-EUC0805</text>
<text x="423" y="125.4">10k</text>
<text x="423" y="120.6">R10</text>
<text x="443.7" y="124.6">?2271611-</text>
<text x="199.6" y="127.4" transform="rotate(-90 199.6 127.4)">GND</text>
<text x="374.7" y="127.9">5k</text>
<text x="403.9" y="127.2">INVERT0</text>
<text x="453.5" y="126.9" transform="rotate(-90 453.5 126.9)">MTA02-100</text>
<text x="71.2" y="137.3">J5</text>
<text x="231.3" y="135.7" transform="rotate(-90 231.3 135.7)">AMP0</text>
<text x="289.3" y="133" transform="rotate(-90 289.3 133)">100n</text>
<text x="323.8" y="133.3" transform="rotate(-90 323.8 133.3)">R13</text>
<text x="328.6" y="133.3" transform="rotate(-90 328.6 133.3)">1k</text>
<text x="333.4" y="137.9">GND</text>
<text x="356.4" y="133.9" transform="rotate(-90 356.4 133.9)">GND</text>
<text x="386.2" y="132" transform="rotate(-90 386.2 132)">INV0</text>
<text x="390" y="132" transform="rotate(-90 390 132)">MTA02-100</text>
<text x="412.3" y="136.5" transform="rotate(-90 412.3 136.5)">GND</text>
<text x="447.2" y="134.6" transform="rotate(-90 447.2 134.6)">IMPED1</text>
<text x="61" y="141.7">V+0</text>
<text x="71.2" y="141.1">MTA02-100</text>
<text x="200.2" y="139.2" transform="rotate(-90 200.2 139.2)">INA114P</text>
<text x="275.6" y="143.4">R16</text>
<text x="291.9" y="138.1" transform="rotate(-90 291.9 138.1)">C28</text>
<text x="339.2" y="142.4">+15V</text>
<text x="350.5" y="138.2" transform="rotate(-90 350.5 138.2)">C24</text>
<text x="386.8" y="143">GND</text>
<text x="406.3" y="140.7" transform="rotate(-90 406.3 140.7)">C29</text>
<text x="450.3" y="140.5">GND</text>
<text x="61" y="144.3">78T</text>
<text x="70.3" y="144.3">${TP_SIGNAL_NAME}</text>
<text x="82.8" y="149.8">C18</text>
<text x="97.1" y="146.1" transform="rotate(-90 97.1 146.1)">+15V0</text>
<text x="192.7" y="148.8">GND</text>
<text x="275.6" y="148.2">1k</text>
<text x="320.1" y="144.9">IMPED2</text>
<text x="320.1" y="148.7">MTA02-100</text>
<text x="345.4" y="147.4" transform="rotate(-90 345.4 147.4)">C-EUC0805</text>
<text x="395.1" y="145">+15V</text>
<text x="401.3" y="150" transform="rotate(-90 401.3 150)">C-EUC0805</text>
<text x="20.5" y="154.9" transform="rotate(-90 20.5 154.9)">J3</text>
<text x="24.3" y="154.9" transform="rotate(-90 24.3 154.9)">MTA03-100</text>
<text x="36.6" y="151.9">C14</text>
<text x="46.8" y="151.9">C16</text>
<text x="76.4" y="152.3">100n</text>
<text x="106.9" y="151" transform="rotate(-90 106.9 151)">+15V</text>
<text x="180.2" y="154.9">C-EUC0805</text>
<text x="256.6" y="155.1">J9</text>
<text x="268.7" y="154.9">-15V</text>
<text x="308.8" y="150.2" transform="rotate(-90 308.8 150.2)">GND</text>
<text x="36.6" y="156.7">1u</text>
<text x="46.8" y="156.7">10u</text>
<text x="70.3" y="157">${TP_SIGNAL_NAME}</text>
<text x="97.1" y="157.4" transform="rotate(-90 97.1 157.4)">GND0</text>
<text x="104.9" y="161.9" transform="rotate(-90 104.9 161.9)">GND</text>
<text x="189.5" y="160">C13</text>
<text x="256.6" y="158.9">MTA02-100</text>
<text x="285.3" y="161.9" transform="rotate(-90 285.3 161.9)">GND</text>
<text x="308.8" y="157.9" transform="rotate(-90 308.8 157.9)">GND</text>
<text x="322.1" y="160" transform="rotate(-90 322.1 160)">?2271611-</text>
<text x="330.5" y="160" transform="rotate(-90 330.5 160)">MODULATE0</text>
<text x="36.6" y="164.6">C15</text>
<text x="46.8" y="164.6">C17</text>
<text x="76.4" y="165">100n</text>
<text x="82.8" y="162.5">C19</text>
<text x="187.9" y="163.1" transform="rotate(-90 187.9 163.1)">-15V</text>
<text x="279.3" y="166.1" transform="rotate(-90 279.3 166.1)">C23</text>
<text x="36.6" y="169.4">1u</text>
<text x="46.8" y="169.4">10u</text>
<text x="70.3" y="169.7">${TP_SIGNAL_NAME}</text>
<text x="97.1" y="171.5" transform="rotate(-90 97.1 171.5)">-15V0</text>
<text x="106.4" y="173.3" transform="rotate(-90 106.4 173.3)">-15V</text>
<text x="182.8" y="172.7">C-EUC0805</text>
<text x="187.5" y="172.7" transform="rotate(-90 187.5 172.7)">+15V</text>
<text x="242.6" y="168.8">R12</text>
<text x="245.2" y="173.6">1k</text>
<text x="261.4" y="168.6" transform="rotate(-90 261.4 168.6)">100n</text>
<text x="263.9" y="173.7" transform="rotate(-90 263.9 173.7)">C27</text>
<text x="276.9" y="169.7">OP27Z</text>
<text x="61" y="177.9">V-0</text>
<text x="192" y="177.7">C12</text>
<text x="274.3" y="175.4" transform="rotate(-90 274.3 175.4)">C-EUC0805</text>
<text x="276.9" y="178">DIF0</text>
<text x="50" y="181.2">MTA02-100</text>
<text x="60.7" y="185">J6</text>
<text x="61" y="180.5">79T</text>
<text x="196.3" y="183.7">GND</text>
<text x="192.3" y="188.8">MTA02-100</text>
<text x="204.7" y="188.3" transform="rotate(-90 204.7 188.3)">GND</text>
<text x="259.8" y="186.2">GND</text>
<text x="279.3" y="191.5" transform="rotate(-90 279.3 191.5)">C22</text>
<text x="285.3" y="187.3" transform="rotate(-90 285.3 187.3)">GND</text>
<text x="202.9" y="192.6">J2</text>
<text x="223.1" y="193" transform="rotate(-90 223.1 193)">?2271611-</text>
<text x="231.5" y="193" transform="rotate(-90 231.5 193)">MONITOR0</text>
<text x="268.1" y="195.8">+15V</text>
<text x="274.3" y="200.8" transform="rotate(-90 274.3 200.8)">C-EUC0805</text>
</g>
<g font-size="2.1">
<text x="131.8" y="52.9" transform="rotate(-90 131.8 52.9)">4</text>
<text x="134.4" y="52.9" transform="rotate(-90 134.4 52.9)">5</text>
<text x="127.5" y="55.6">2</text>
<text x="140.2" y="58.2">6</text>
<text x="127.5" y="60.7">3</text>
<text x="131.8" y="65.6" transform="rotate(-90 131.8 65.6)">7</text>
<text x="134.4" y="65.6" transform="rotate(-90 134.4 65.6)">1</text>
<text x="140.2" y="60.7">8</text>
<text x="274.1" y="75.7" transform="rotate(-90 274.1 75.7)">4</text>
<text x="276.6" y="75.7" transform="rotate(-90 276.6 75.7)">5</text>
<text x="91.2" y="83.4" transform="rotate(-90 91.2 83.4)">4</text>
<text x="93.7" y="83.4" transform="rotate(-90 93.7 83.4)">5</text>
<text x="269.7" y="83.6">3</text>
<text x="269.7" y="78.5">2</text>
<text x="282.4" y="83.6">8</text>
<text x="282.4" y="81">6</text>
<text x="86.8" y="86.1">2</text>
<text x="99.5" y="88.6">6</text>
<text x="170.6" y="88.6">2</text>
<text x="175" y="85.9" transform="rotate(-90 175 85.9)">4</text>
<text x="177.5" y="85.9" transform="rotate(-90 177.5 85.9)">5</text>
<text x="274.1" y="88.4" transform="rotate(-90 274.1 88.4)">7</text>
<text x="276.6" y="88.4" transform="rotate(-90 276.6 88.4)">1</text>
<text x="86.8" y="91.2">3</text>
<text x="99.5" y="91.2">8</text>
<text x="170.6" y="93.7">3</text>
<text x="183.3" y="93.7">8</text>
<text x="183.3" y="91.2">6</text>
<text x="91.2" y="96.1" transform="rotate(-90 91.2 96.1)">7</text>
<text x="93.7" y="96.1" transform="rotate(-90 93.7 96.1)">1</text>
<text x="175" y="98.6" transform="rotate(-90 175 98.6)">7</text>
<text x="177.5" y="98.6" transform="rotate(-90 177.5 98.6)">1</text>
<text x="342.6" y="113.8" transform="rotate(-90 342.6 113.8)">4</text>
<text x="345.2" y="113.8" transform="rotate(-90 345.2 113.8)">5</text>
<text x="338.3" y="116.6">2</text>
<text x="351" y="119.1">6</text>
<text x="394.2" y="119.1">2</text>
<text x="398.5" y="116.4" transform="rotate(-90 398.5 116.4)">4</text>
<text x="401.1" y="116.4" transform="rotate(-90 401.1 116.4)">5</text>
<text x="338.3" y="121.7">3</text>
<text x="351" y="121.7">8</text>
<text x="394.2" y="124.2">3</text>
<text x="406.9" y="124.2">8</text>
<text x="406.9" y="121.7">6</text>
<text x="208" y="127.8" transform="rotate(-90 208 127.8)">3</text>
<text x="213.1" y="127.8" transform="rotate(-90 213.1 127.8)">8</text>
<text x="220.7" y="127.8" transform="rotate(-90 220.7 127.8)">1</text>
<text x="225.8" y="127.8" transform="rotate(-90 225.8 127.8)">2</text>
<text x="342.6" y="126.5" transform="rotate(-90 342.6 126.5)">7</text>
<text x="345.2" y="126.5" transform="rotate(-90 345.2 126.5)">1</text>
<text x="398.5" y="129.1" transform="rotate(-90 398.5 129.1)">7</text>
<text x="401.1" y="129.1" transform="rotate(-90 401.1 129.1)">1</text>
<text x="58.9" y="147.1">1</text>
<text x="61.5" y="148.3">VI</text>
<text x="72.6" y="148.3">VO</text>
<text x="76.7" y="147.1">3</text>
<text x="66.6" y="151.8">GND</text>
<text x="68.3" y="154.5" transform="rotate(-90 68.3 154.5)">2</text>
<text x="202.9" y="155.7" transform="rotate(-90 202.9 155.7)">4</text>
<text x="204.2" y="151.9" transform="rotate(-90 204.2 151.9)">V-</text>
<text x="208" y="155.7" transform="rotate(-90 208 155.7)">7</text>
<text x="209.3" y="151.9" transform="rotate(-90 209.3 151.9)">V+</text>
<text x="210.6" y="155.7" transform="rotate(-90 210.6 155.7)">5</text>
<text x="218.2" y="155.7" transform="rotate(-90 218.2 155.7)">6</text>
<text x="68.3" y="167.2" transform="rotate(-90 68.3 167.2)">1</text>
<text x="271.5" y="167.2" transform="rotate(-90 271.5 167.2)">4</text>
<text x="274.1" y="167.2" transform="rotate(-90 274.1 167.2)">5</text>
<text x="58.9" y="172.5">2</text>
<text x="61.5" y="173.7">VI</text>
<text x="66.6" y="170.1">GND</text>
<text x="72.6" y="173.7">VO</text>
<text x="76.7" y="172.5">3</text>
<text x="267.2" y="169.9">2</text>
<text x="279.9" y="172.5">6</text>
<text x="267.2" y="175">3</text>
<text x="271.5" y="179.9" transform="rotate(-90 271.5 179.9)">7</text>
<text x="274.1" y="179.9" transform="rotate(-90 274.1 179.9)">1</text>
<text x="279.9" y="175">8</text>
</g>
<g font-size="1.8">
<text x="274.3" y="37">1</text>
<text x="58.4" y="85.3">1</text>
<text x="63.8" y="92.7" transform="rotate(-90 63.8 92.7)">1</text>
<text x="73.9" y="92.7" transform="rotate(-90 73.9 92.7)">1</text>
<text x="455.6" y="122.8">unknown</text>
<text x="451" y="134.6" transform="rotate(-90 451 134.6)">1</text>
<text x="63.5" y="138.6">1</text>
<text x="387.5" y="139.7" transform="rotate(-90 387.5 139.7)">1</text>
<text x="312.4" y="146.2">1</text>
<text x="248.9" y="156.4">1</text>
<text x="326" y="161.6" transform="rotate(-90 326 161.6)">unknown</text>
<text x="21.8" y="165.1" transform="rotate(-90 21.8 165.1)">1</text>
<text x="69.9" y="183.2">1</text>
<text x="212.1" y="190.8">1</text>
<text x="226.9" y="194.7" transform="rotate(-90 226.9 194.7)">unknown</text>
</g>
<g font-size="1.1">
<text x="133.5" y="54.4" transform="rotate(-90 133.5 54.4)">V-</text>
<text x="136.1" y="55.5" transform="rotate(-90 136.1 55.5)">OPT</text>
<text x="133.5" y="64.5" transform="rotate(-90 133.5 64.5)">V+</text>
<text x="136.1" y="63.9" transform="rotate(-90 136.1 63.9)">ON1</text>
<text x="138" y="63.3" transform="rotate(-90 138 63.3)">ON2</text>
<text x="275.8" y="77.2" transform="rotate(-90 275.8 77.2)">V-</text>
<text x="278.3" y="78.4" transform="rotate(-90 278.3 78.4)">OPT</text>
<text x="92.9" y="84.9" transform="rotate(-90 92.9 84.9)">V-</text>
<text x="95.4" y="86" transform="rotate(-90 95.4 86)">OPT</text>
<text x="176.7" y="87.4" transform="rotate(-90 176.7 87.4)">V-</text>
<text x="179.3" y="88.5" transform="rotate(-90 179.3 88.5)">OPT</text>
<text x="275.8" y="87.4" transform="rotate(-90 275.8 87.4)">V+</text>
<text x="278.3" y="86.8" transform="rotate(-90 278.3 86.8)">ON1</text>
<text x="280.2" y="86.1" transform="rotate(-90 280.2 86.1)">ON2</text>
<text x="92.9" y="95" transform="rotate(-90 92.9 95)">V+</text>
<text x="95.4" y="94.4" transform="rotate(-90 95.4 94.4)">ON1</text>
<text x="97.3" y="93.8" transform="rotate(-90 97.3 93.8)">ON2</text>
<text x="176.7" y="97.6" transform="rotate(-90 176.7 97.6)">V+</text>
<text x="179.3" y="96.9" transform="rotate(-90 179.3 96.9)">ON1</text>
<text x="181.2" y="96.3" transform="rotate(-90 181.2 96.3)">ON2</text>
<text x="344.4" y="115.3" transform="rotate(-90 344.4 115.3)">V-</text>
<text x="346.9" y="116.5" transform="rotate(-90 346.9 116.5)">OPT</text>
<text x="400.2" y="117.9" transform="rotate(-90 400.2 117.9)">V-</text>
<text x="402.8" y="119" transform="rotate(-90 402.8 119)">OPT</text>
<text x="344.4" y="125.5" transform="rotate(-90 344.4 125.5)">V+</text>
<text x="346.9" y="124.9" transform="rotate(-90 346.9 124.9)">ON1</text>
<text x="348.8" y="124.2" transform="rotate(-90 348.8 124.2)">ON2</text>
<text x="400.2" y="128" transform="rotate(-90 400.2 128)">V+</text>
<text x="402.8" y="127.4" transform="rotate(-90 402.8 127.4)">ON1</text>
<text x="404.7" y="126.8" transform="rotate(-90 404.7 126.8)">ON2</text>
<text x="273.2" y="168.7" transform="rotate(-90 273.2 168.7)">V-</text>
<text x="275.8" y="169.8" transform="rotate(-90 275.8 169.8)">OPT</text>
<text x="273.2" y="178.8" transform="rotate(-90 273.2 178.8)">V+</text>
<text x="275.8" y="178.2" transform="rotate(-90 275.8 178.2)">ON1</text>
<text x="277.7" y="177.6" transform="rotate(-90 277.7 177.6)">ON2</text>
</g>
</svg>
